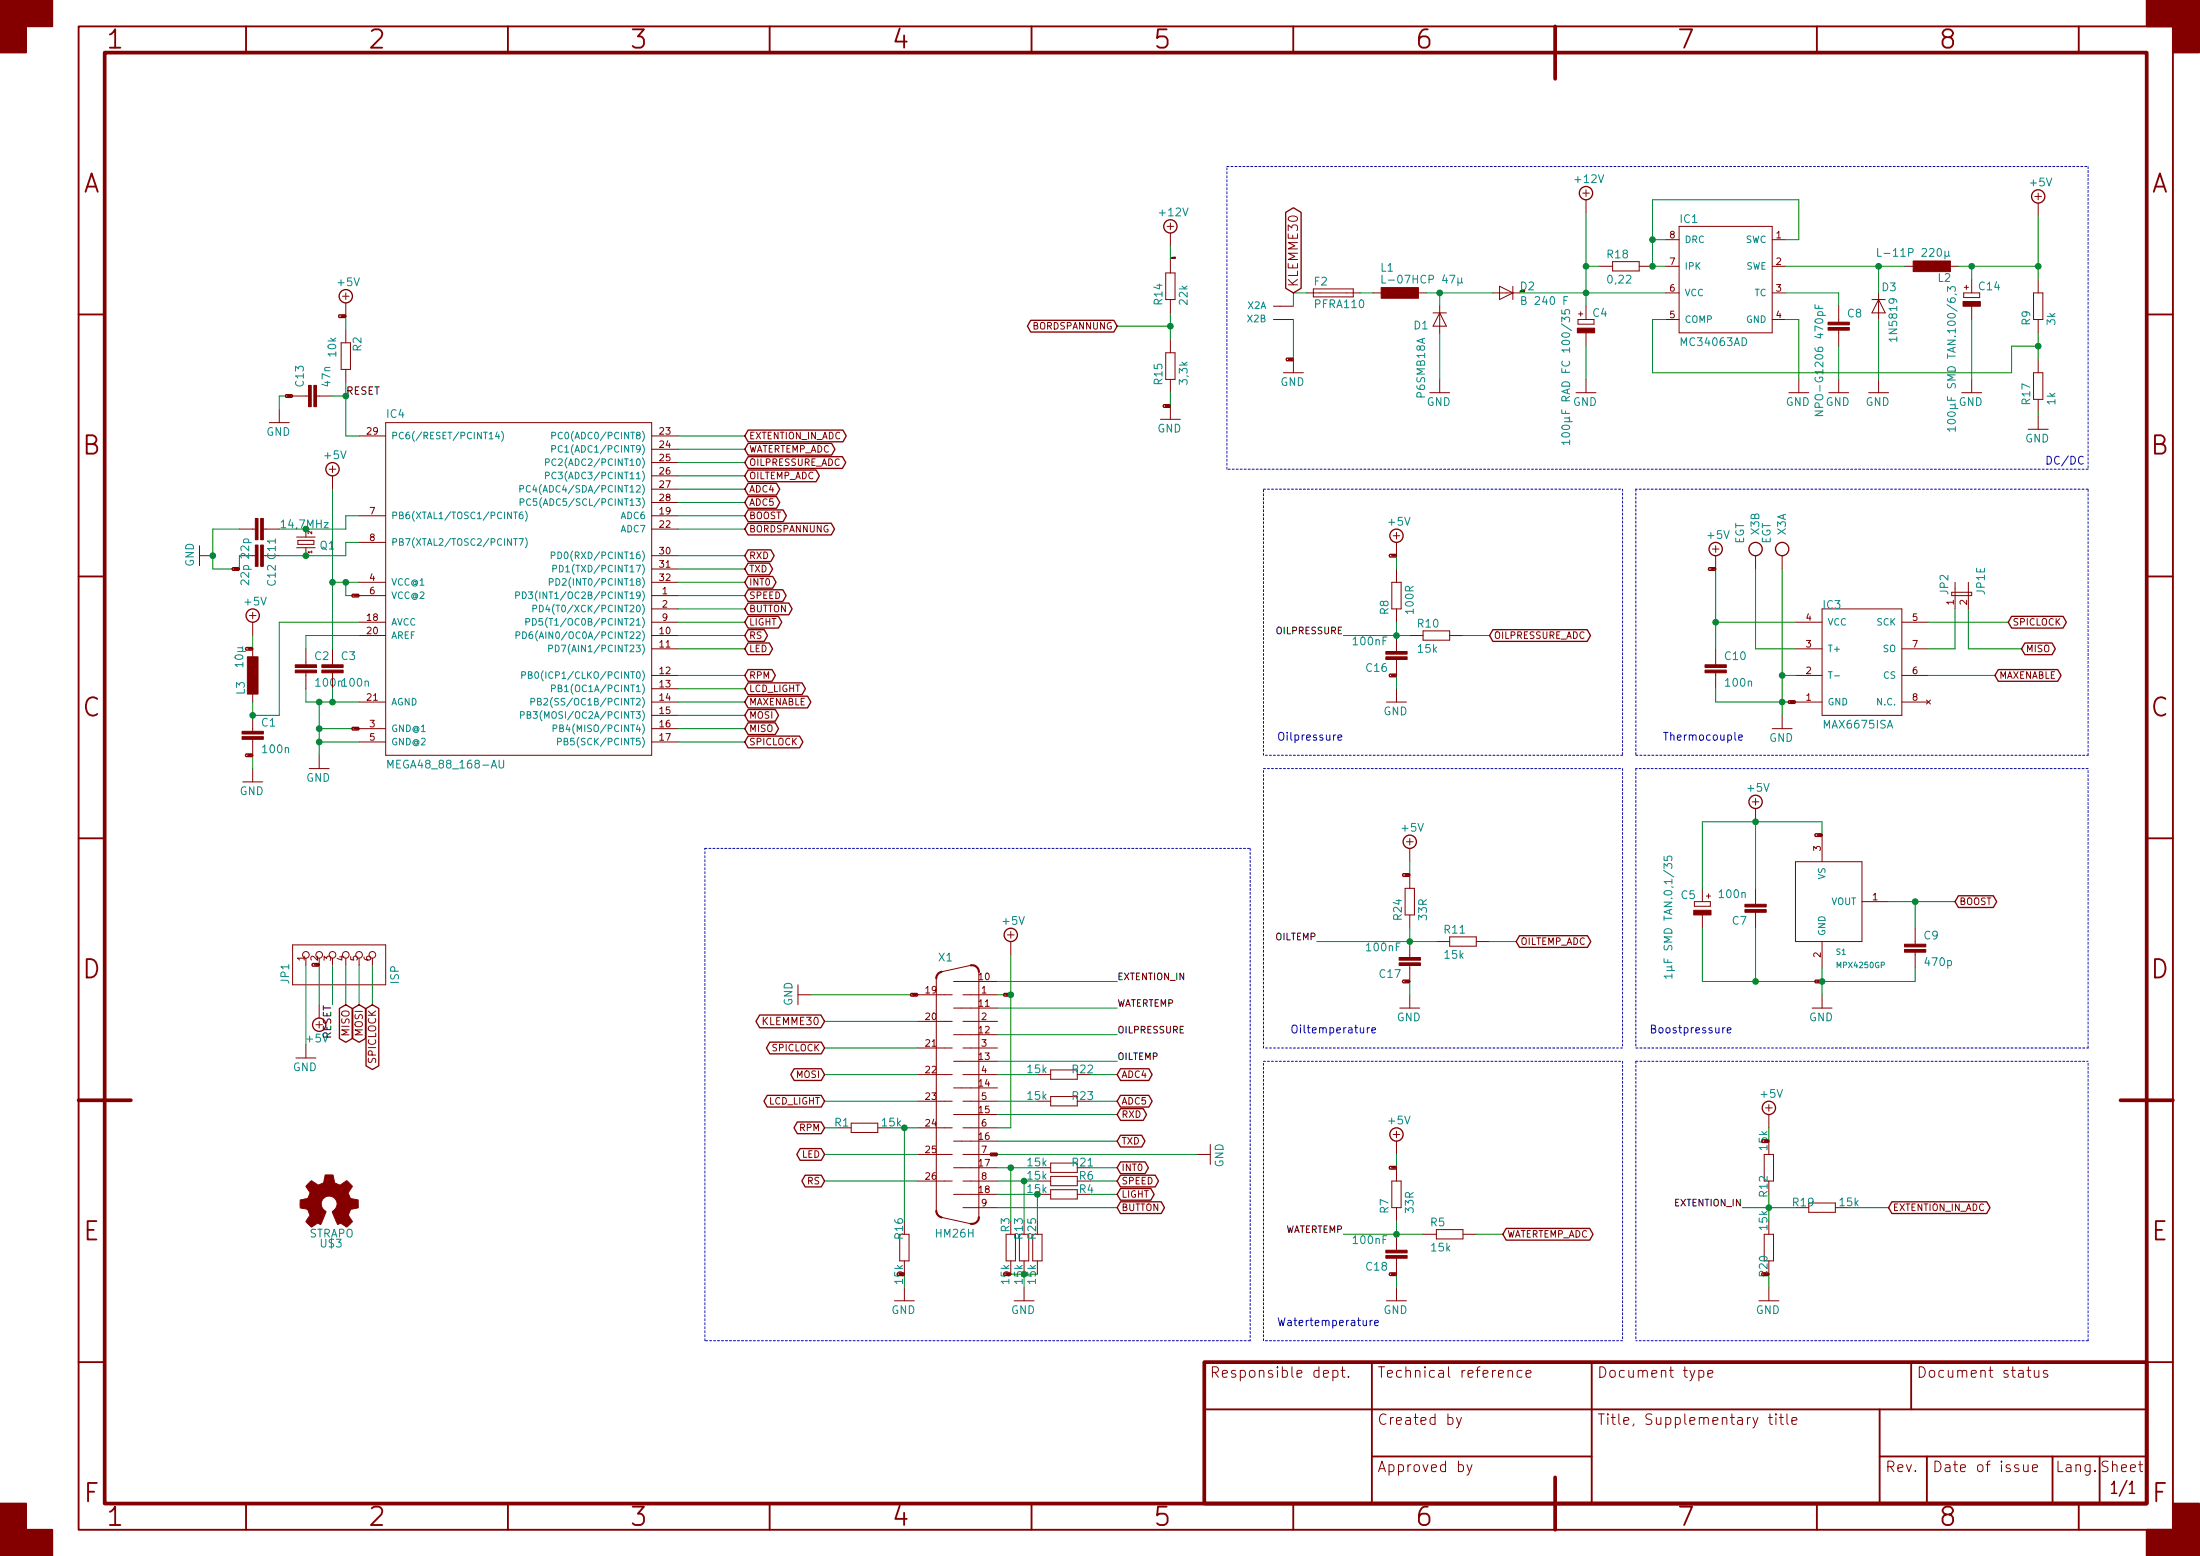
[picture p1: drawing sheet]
<svg xmlns="http://www.w3.org/2000/svg" width="420mm" height="297mm" viewBox="0 0 420 297" stroke-linecap="round" stroke-linejoin="round" font-family="sans-serif">
<g fill="none" stroke="#840000" stroke-width=".36">
<path d="M15 5h400v287h-400zM47 5v5M97 5v5M147 5v5M197 5v5M247 5v5M297 5v5M347 5v5M397 5v5M15 60h5M410 60h5M15 110h5"/>
<path d="M410 110h5M15 160h5M410 160h5M15 210h5M410 210h5M15 260h5M230 269h180M262 278h42M262 260v27M304 260v27M359 278h51M359 269v18"/>
<path d="M365 260v9M368 278v9M392 278v9M401 278v9M410 260h5M47 287v5M97 287v5M147 287v5M197 287v5M247 287v5M297 287v5M347 287v5"/>
<path d="M397 287v5"/>
</g>
<path d="M20 10h390v277h-390zM297 5v10M15 210h10M405 210h10M230 260h180v27h-180zM297 282v10" fill="none" stroke="#840000" stroke-width=".71"/>
<g fill="#840000" stroke="#840000" stroke-width=".36">
<path d="M0 0h10v5h-5v5h-5z"/>
<path d="M0 287h5v5h5v5h-10z"/>
<path d="M410 0h10v10h-5v-5h-5z"/>
<path d="M410 292h5v-5h5v10h-10z"/>
</g>
<g fill="none" stroke="#840000" stroke-width=".19">
<path d="M302.3 36.9h1.2M302.9 36.2v1.3M302.9 38.1v2.6M388.6 37.5h1.3M389.3 36.9v1.2M389.3 38.8v2.5M65.4 56.6h1.3M66 55.9v1.3M66 57.8v2.6M222.6 52.1h1.8v5.1h-1.8zM222.9 43.2h1.3M223.5 42.6v1.3"/>
<path d="M223.5 44.5v2.5M223.5 49.6v2.5M223.5 57.2v2.5M243.2 58.5h3.8M249.6 55.9h10.1M250.8 55.2h7.6v1.5h-7.6zM262.3 55.9h2.5M269.9 55.9h2.5M273.7 59.7h2.5M275 59.7l1.2 2.6h-2.5zM275 58.5v5M285.1 55.9h5.1"/>
<path d="M286.4 54.6l2.5 1.3-2.5 1.3zM288.9 54.6v2.6M302.9 58.5v2.5M305.4 50.8h2.6M308 49.9h5.1v1.8h-5.1zM313.1 50.8h2.5M318.1 55.9h2.6M318.1 45.8h2.6M318.1 50.8h2.6M320.7 43.2h17.8v20.3h-17.8zM338.5 55.9h2.5M338.5 45.8h2.5"/>
<path d="M338.5 50.8h2.5M351.2 58.5v3M357.5 57.2h2.5M358.8 57.2l1.2 2.5h-2.5zM358.8 55.9v5.1M363.9 50.8h2.5M371.5 50.8h2.5M375 55.9h3.1v.9h-3.1zM376.6 53.4v2.5M376.6 58.5v2.5M388.4 55.9h1.7v5.1h-1.7zM389.3 53.4v2.5"/>
<path d="M53.3 78.1v2.6M55.9 75.6h3M60.5 75.6h3M65.1 60.4h.2M65.2 65.4h1.7v5.1h-1.7zM66 62.9v2.5M66 70.5v2.6M222.6 67.3h1.8v5.1h-1.8zM223.5 64.8v2.5M223.5 72.4v2.6M223.5 77.5v2.5M243.2 61h3.8"/>
<path d="M245.1 71.2h3.8M247 68.6v2.6M273 75h3.9M275 72.4v2.6M301 75h3.8M301.4 61h3v.9h-3zM302.9 63.5v2.6M302.9 72.4v2.6M318.1 61h2.6M338.5 61h2.5M341.6 75h3.8M343.5 72.4v2.6"/>
<path d="M349.2 75h3.9M351.2 63v3.1M351.2 72.4v2.6M356.9 75h3.8M358.8 72.4v2.6M374.6 75h3.9M376.6 72.4v2.6M388.4 71.2h1.7v5h-1.7zM389.3 61v2.5M389.3 68.6v2.6M389.3 76.2v2.6M389.3 79.4v2.6"/>
<path d="M51.4 80.7h3.8M62.9 89.6h1.2M63.5 88.9v1.3M63.5 90.8v2.6M68.6 98.5h5.1M68.6 83.2h5.1M73.7 80.7h50.8v63.5h-50.8zM124.5 98.5h5M124.5 83.2h5M124.5 85.8h5M124.5 88.3h5M124.5 90.8h5"/>
<path d="M124.5 93.4h5M124.5 95.9h5M221.6 80h3.8M387.3 82h3.9M38.1 104.2v3.8M38.1 106.1h2.5M45.7 101h3.1M47.6 117.5h1.3M48.3 106.1h.5M48.3 116.9v1.2M48.3 118.8v2.5M50.3 106.1h.5"/>
<path d="M50.3 101h3M56.6 104.6h3.6M56.6 102.5h3.6M56.9 103.2h3v.7h-3zM58.4 106.1h.1M58.4 101v1.5M58.4 104.6v1.5M67.6 113.7h.2M68.6 118.8h5.1M68.6 113.7h5.1M68.6 111.2h5.1M68.6 103.5h5.1"/>
<path d="M124.5 116.2h5M124.5 118.8h5M124.5 113.7h5M124.5 106.1h5M124.5 111.2h5M124.5 101h5M124.5 108.6h5M265.8 106.1h.2M265.8 111.2h1.8v5h-1.8zM266.1 102.3h1.2M266.7 101.6v1.3M266.7 103.5v2.6"/>
<path d="M266.7 108.6v2.6M266.7 116.2v2.6M326.7 108.6h.2M327 104.8h1.3M327.7 104.2v1.2M327.7 106.1v2.5M335.3 106.1v2.5M340.4 106.1v2.5M342.9 118.8h5.1M348 116.2h15.2v20.4h-15.2zM363.2 118.8h5.1M372.7 113.1h3.9v.6h-3.9"/>
<path d="M373.4 111.2v5M375.9 111.2v5M48.3 123.9v2.5M48.3 131.5v2.5M48.3 136.6v3M58.4 123.9v3M58.4 128.4v3.1M63.5 123.9v3M63.5 128.4v.5M68.6 139.1h5.1M68.6 134h5.1M68.6 121.3h5.1"/>
<path d="M124.5 139.1h5M124.5 136.6h5M124.5 134h5M124.5 128.9h5M124.5 123.9h5M124.5 121.3h5M124.5 131.5h5M264.8 134h3.8M266.7 121.3v3.1M266.7 125.9v3M266.7 131.5v2.5M269.2 121.3h2.6"/>
<path d="M271.8 120.4h5.1v1.8h-5.1zM276.9 121.3h2.5M327.7 123.9v3M327.7 128.4v3.1M338.5 139.1h3.8M340.4 136.6v2.5M342.9 134h5.1M342.9 128.9h5.1M342.9 123.9h5.1M363.2 134h5.1M363.2 128.9h5.1M363.2 123.9h5.1"/>
<path d="M367.9 133.6l.8 .8M368.7 133.6l-.8 .8M46.4 149.3h3.8M48.3 141.1v3.1M48.3 146.7v2.6M59.1 146.7h3.8M61 144.2v2.5M68.6 141.6h5.1M124.5 141.6h5M334.6 153.1h1.3M335.3 152.4v1.3M335.3 154.3v2.6"/>
<path d="M347 159.4h.2M348 159.4v5.1M192.4 178.5h1.3M193 177.8v1.3M193 179.7v2.6M268.3 167h.2M268.4 169.6h1.7v5.1h-1.7zM268.6 160.7h1.3M269.2 160.1v1.2M269.2 162v2.5M269.2 167v2.6M269.2 174.7v2.5"/>
<path d="M269.2 179.7v3.1M274.3 179.7h2.6M276.9 178.9h5v1.7h-5zM281.9 179.7h2.6M323.6 172.1h3v.9h-3zM325.1 169.6v2.5M325.1 174.7v2.5M335.3 169.6v3M335.3 174.2v3M342.9 164.5h12.7v15.2h-12.7zM348 179.7v5.1M355.6 172.1h5.1"/>
<path d="M365.8 177.2v3M55.9 180.4h17.8v7.6h-17.8zM58.4 182.9v1.3M58.4 199.4v2.6M60 184.2h.2M60.3 195.6h1.3M61 182.9v1.3M61 191.8v2.5M61 195v1.3M63.5 182.9v1.3M66 182.9v1.3M68.6 182.9v1.3"/>
<path d="M71.1 182.9v1.3M152.4 188v3.8M152.4 189.9h2.5M175.3 189.9h6.6M175.3 195h6.6M178.8 186.8v44.4M182.1 192.4h8.4M182.1 197.5h8.4M182.1 187.4h8.4M183.9 189.9h6.6M183.9 195h6.6M185.4 184.3l-5.6 1.2"/>
<path d="M186.9 185.5v46.9M192.1 189.9h.2M267.3 192.4h3.8M269.2 184.3v3.1M269.2 189.9v2.5M346.1 192.4h3.8M348 189.9v2.5M365.8 181.8v3M56.5 202h3.8M160 215.3h2.6M162.6 214.4h5v1.8h-5zM167.6 215.3h2.6"/>
<path d="M175.3 210.2h6.6M175.3 205.1h6.6M175.3 215.3h6.6M175.3 200.1h6.6M182.1 217.8h8.4M182.1 212.8h8.4M182.1 207.7h8.4M182.1 202.6h8.4M183.9 210.2h6.6M183.9 205.1h6.6M183.9 215.3h6.6M183.9 200.1h6.6"/>
<path d="M198.1 210.2h2.6M198.1 205.1h2.6M200.7 204.3h5v1.7h-5zM200.7 209.3h5v1.8h-5zM231.1 218.5v3.8M266.1 216.6h1.2M266.7 215.9v1.3M266.7 217.8v2.6M337.2 211.5h1.3M337.8 210.9v1.2M337.8 212.8v2.5M337.8 217.8v2.6"/>
<path d="M171.8 235.6h1.8v5.1h-1.8zM175.3 225.5h6.6M175.3 220.4h6.6M179.8 232.4l5.6 1.2M182.1 222.9h8.4M182.1 228h8.4M183.9 230.5h6.6M183.9 225.5h6.6M183.9 220.4h6.6M192.2 235.6h1.7v5.1h-1.7zM194.7 235.6h1.8v5.1h-1.8zM197.2 235.6h1.8v5.1h-1.8z"/>
<path d="M198.1 225.5h2.6M198.1 222.9h2.6M198.1 228h2.6M200.7 222h5v1.8h-5zM200.7 224.6h5v1.8h-5zM200.7 227.1h5v1.8h-5zM228.6 220.4h2.5M265.8 222.9h.2M265.8 225.5h1.8v5h-1.8zM266.7 222.9v2.6M266.7 230.5v2.6M266.7 235.6v3.1"/>
<path d="M271.8 235.6h2.5M274.3 234.7h5.1v1.8h-5.1zM279.4 235.6h2.5M336.9 235.6h1.8v5.1h-1.8zM336.9 220.4h1.8v5.1h-1.8zM337.8 233.1v2.5M345.4 229.7h5.1v1.7h-5.1zM350.5 230.5h2.6M170.8 248.3h3.8M172.7 240.7v2.5M172.7 245.8v2.5M193 240.7v2.5"/>
<path d="M193.7 248.3h3.8M195.6 240.7v2.5M195.6 245.8v2.5M198.1 240.7v2.5M264.8 248.3h3.8M266.7 240.2v3M266.7 245.8v2.5M335.9 248.3h3.8M337.8 245.8v2.5M254.6 261.7a.68 .68 0 0 1 .8 .1l.1 .2-.1 .7-.3 .2-.5-.1M254.6 261.6v2M256.1 261.6h.8"/>
<path d="M256.4 260.9v1.7l.1 .2 .4 .1M257.5 262.7l.1 .1-.1 .1-.1-.1 .1-.1v.2M278.2 270.6l.4 1.3M279.1 270.6l-.6 1.8-.3 .2M280.2 279.6l.4 1.3M281.1 279.6l-.6 1.8-.3 .2M288 261.8a.51 .51 0 0 1 .9 .1v1M290.7 261.7a.71 .71 0 0 0-.9 .1v.9a.67 .67 0 0 0 .9 .1M291.4 262.3l1-.2-.1-.4-.6-.1-.3 .3 .1 .9 .2 .1 .6-.1M324.5 261.7a.71 .71 0 0 1 .8 .1v.9a.67 .67 0 0 1-.8 .1M326.2 262.3l.9-.2-.1-.4-.5-.1-.3 .3 .1 .9 .2 .1 .5-.1M337.7 270.6h.8"/>
<path d="M338 269.9v1.7l.1 .2 .4 .1M339.2 269.9l-.1 .1 .1 .1 .1-.1-.1-.1v.2M339.2 270.6v1.3M339.8 270.6h.8M340.1 269.9v1.7l.1 .2 .4 .1M341.3 269.9v1.7l.3 .3M342.2 271.3l1-.2-.1-.4-.6-.1-.3 .3 .1 .9 .2 .1 .6-.1M386.5 279.6v1.2a.59 .59 0 0 0 .8 0M387.1 261.6h.8M387.3 279.6v1.3M387.4 260.9v1.7l.1 .2 .4 .1M388.5 261.6l.1 1.2a.55 .55 0 0 0 .8-.1"/>
<path d="M389.4 261.6v1.3M391 261.7a.49 .49 0 0 0-.8 .2l.1 .3 .7 .2 .1 .1-.3 .4-.6-.1M388.2 280.3l.9-.2-.1-.4-.5-.1-.3 .3 .1 .9 .2 .1 .5-.1"/>
<circle cx="58.4" cy="182.3" r=".63"/>
<circle cx="61" cy="182.3" r=".63"/>
<circle cx="63.5" cy="182.3" r=".63"/>
<circle cx="66" cy="182.3" r=".63"/>
<circle cx="68.6" cy="182.3" r=".63"/>
<circle cx="71.1" cy="182.3" r=".63"/>
</g>
<g fill="none" stroke="#840000" stroke-width=".25">
<path d="M245.5 40.5l1.5-.8 1.5 .8v14.5l-1.5 .9-1.5-.9zM54.6 75.3h1.2l.1 .3-.1 .3h-1.2l-.1-.3zM64.8 60.1h1.1l.1 .3-.1 .2h-1.1l-.2-.2zM196.8 61.1h15.9l.7 1.2-.7 1.1h-15.9l-.6-1.1zM222.2 77.3h1.2l.1 .2-.1 .3h-1.2l-.1-.3zM245.7 68.4h1.2l.1 .2-.1 .3h-1.2l-.1-.3zM142.9 94.8h5.4l.6 1.1-.6 1.1h-5.4l-.7-1.1zM142.9 92.3h5.4l.6 1.1-.6 1.1h-5.4l-.7-1.1zM142.9 82.1h18.1l.6 1.1-.6 1.1h-18.1l-.7-1.1zM142.9 84.6h15.9l.7 1.2-.7 1.1h-15.9l-.7-1.1zM142.9 87.2h18l.6 1.1-.6 1.1h-18l-.7-1.1zM142.9 89.7h13l.6 1.1-.6 1.2h-13l-.7-1.2z"/>
<path d="M142.9 97.3h6.7l.6 1.2-.6 1.1h-6.7l-.7-1.1zM142.9 99.9h15.8l.7 1.1-.7 1.1h-15.8l-.7-1.1zM44.4 108.4h1.2l.1 .2-.1 .3h-1.2l-.1-.3zM67.3 113.4h1.2l.1 .3-.1 .3h-1.2l-.1-.3zM142.9 110h4.7l.6 1.2-.6 1.1h-4.7l-.7-1.1zM142.9 112.6h6.6l.6 1.1-.6 1.1h-6.6l-.7-1.1zM142.9 105h4.3l.7 1.1-.7 1.1h-4.3l-.7-1.1zM142.9 107.5h4l.6 1.1-.6 1.1h-4l-.7-1.1zM142.9 117.7h5.8l.6 1.1-.6 1.1h-5.8l-.7-1.1zM142.9 115.1h7.7l.7 1.1-.7 1.2h-7.7l-.7-1.2zM265.4 105.8h1.2l.1 .3-.1 .2h-1.2l-.1-.2zM326.4 108.4h1.1l.2 .2-.2 .3h-1.1l-.1-.3z"/>
<path d="M384.2 117.7h9.8l.6 1.1-.6 1.1h-9.8l-.7-1.1zM47 123.6h1.1l.2 .3-.2 .2h-1.1l-.1-.2zM67.3 138.8h1.2l.1 .3-.1 .3h-1.2l-.1-.3zM142.9 120.2h3l.7 1.1-.7 1.1h-3l-.7-1.1zM142.9 130.4h10.3l.6 1.1-.6 1.1h-10.3l-.7-1.1zM142.9 138h5.2l.6 1.1-.6 1.1h-5.2l-.7-1.1zM142.9 132.9h11.3l.7 1.1-.7 1.1h-11.3l-.7-1.1zM142.9 135.4h5.2l.6 1.2-.6 1.1h-5.2l-.7-1.1zM142.9 127.8h4.5l.7 1.1-.7 1.2h-4.5l-.7-1.2zM142.9 122.7h4l.6 1.2-.6 1.1h-4l-.7-1.1zM265.4 128.7h1.2l.1 .2-.1 .3h-1.2l-.1-.3zM285.1 120.2h18l.7 1.1-.7 1.1h-18l-.6-1.1z"/>
<path d="M341.6 133.8h1.2l.1 .2-.1 .3h-1.2l-.1-.3zM381.6 127.8h11.4l.6 1.1-.6 1.2h-11.4l-.6-1.2zM386.7 122.7h5.2l.6 1.2-.6 1.1h-5.2l-.6-1.1zM47 143.9h1.1l.2 .3-.2 .2h-1.1l-.1-.2zM142.9 140.5h9.8l.6 1.1-.6 1.2h-9.8l-.7-1.2zM346.7 159.2h1.2l.1 .2-.1 .3h-1.2l-.1-.3zM268 166.8h1.1l.1 .2-.1 .3h-1.1l-.2-.3zM290.2 178.6h13l.6 1.1-.6 1.2h-13l-.6-1.2zM374 171h6.7l.6 1.1-.6 1.1h-6.7l-.6-1.1zM59.7 183.9h1.1l.2 .3-.2 .2h-1.1l-.1-.2zM64.8 192.5l1.2-.7 1.3 .7v5.8l-1.3 .7-1.2-.7zM67.4 192.5l1.2-.7 1.2 .7v5.8l-1.2 .7-1.2-.7z"/>
<path d="M69.9 192.5l1.2-.7 1.2 .7v11l-1.2 .7-1.2-.7zM145.1 193.8h11.7l.7 1.2-.7 1.2h-11.7l-.7-1.2zM147 198.9h9.8l.7 1.2-.7 1.1h-9.8l-.6-1.1zM174 189.6h1.1l.2 .3-.2 .3h-1.1l-.1-.3zM191.8 189.6h1.1l.1 .3-.1 .3h-1.1l-.2-.3zM268 187.1h1.1l.1 .3-.1 .2h-1.1l-.2-.2zM346.7 187.1h1.2l.1 .3-.1 .2h-1.2l-.1-.2zM146.5 209.1h10.3l.7 1.1-.7 1.1h-10.3l-.6-1.1zM151.7 204h5.1l.7 1.1-.7 1.2h-5.1l-.7-1.2zM152.3 214.2h4.5l.7 1.1-.7 1.1h-4.5l-.7-1.1zM152.8 219.3h4l.7 1.1-.7 1.1h-4l-.6-1.1zM214 209.1h5.4l.6 1.1-.6 1.1h-5.4l-.6-1.1z"/>
<path d="M214 211.6h4.3l.7 1.2-.7 1.1h-4.3l-.6-1.1zM214 204h5.4l.6 1.1-.6 1.2h-5.4l-.6-1.2zM214 216.7h4l.7 1.1-.7 1.2h-4l-.6-1.2zM153.8 224.3h3l.7 1.2-.7 1.1h-3l-.7-1.1zM189.2 220.1h1.2l.1 .3-.1 .2h-1.2l-.1-.2zM214 221.8h4.7l.6 1.1-.6 1.1h-4.7l-.6-1.1zM214 229.4h7.8l.6 1.1-.6 1.2h-7.8l-.6-1.2zM214 226.9h5.8l.6 1.1-.6 1.1h-5.8l-.6-1.1zM214 224.3h6.6l.7 1.2-.7 1.1h-6.6l-.6-1.1zM265.4 222.7h1.2l.1 .2-.1 .3h-1.2l-.1-.3zM287.7 234.5h15.9l.6 1.1-.6 1.1h-15.9l-.7-1.1zM361.3 229.4h18.1l.7 1.1-.7 1.2h-18.1l-.6-1.2z"/>
<path d="M265.4 243h1.2l.1 .2-.1 .3h-1.2l-.1-.3z"/>
<circle cx="302.9" cy="36.9" r="1.27"/>
<circle cx="389.3" cy="37.5" r="1.27"/>
<circle cx="66" cy="56.6" r="1.27"/>
<circle cx="223.5" cy="43.2" r="1.27"/>
<circle cx="63.5" cy="89.6" r="1.27"/>
<circle cx="48.3" cy="117.5" r="1.27"/>
<circle cx="266.7" cy="102.3" r="1.27"/>
<circle cx="327.7" cy="104.8" r="1.27"/>
<circle cx="335.3" cy="104.8" r="1.27"/>
<circle cx="340.4" cy="104.8" r="1.27"/>
<circle cx="335.3" cy="153.1" r="1.27"/>
<circle cx="193" cy="178.5" r="1.27"/>
<circle cx="269.2" cy="160.7" r="1.27"/>
<circle cx="61" cy="195.6" r="1.27"/>
<circle cx="266.7" cy="216.6" r="1.27"/>
<circle cx="337.8" cy="211.5" r="1.27"/>
</g>
<g fill="#840000" stroke="#840000" stroke-width=".19">
<path d="M323.5 173.8h3.3v.9h-3.3z"/>
<path d="M264.7 238.7h4v.5h-4z"/>
<path d="M264.7 239.7h4v.5h-4z"/>
<path d="M363.7 181.3h4.1v.5h-4.1z"/>
<path d="M363.7 180.2h4.1v.6h-4.1z"/>
<path d="M325.6 127.9h4.1v.5h-4.1z"/>
<path d="M325.6 126.9h4.1v.5h-4.1z"/>
<path d="M267.2 182.8h4.1v.5h-4.1z"/>
<path d="M267.2 183.8h4.1v.5h-4.1z"/>
<path d="M58.9 225.9l.6-.5 .9 .6a.62 .62 0 0 0 1 0l.4-.2 .3-1.5h1.5l.1 .5a1.13 1.13 0 0 0 .7 1.2l.5 .2 1.3-.8 1.1 1-.4 .7a.75 .75 0 0 0-.2 1.2l.2 .5 1.5 .3v1.5l-1.4 .2-.1 .2a1.18 1.18 0 0 0-.1 1.4l.5 .8-.1 .1-1 1-.8-.6a.54 .54 0 0 0-.9 0l-1-2.3a2.33 2.33 0 0 0 .8-2 1.54 1.54 0 0 0-2.5-.7 1.54 1.54 0 0 0 .5 2.6l-.9 2.2a.4 .4 0 0 1-.4 .2 .4 .4 0 0 1-.3-.2l-1.2 .8-1-.9-.1-.2 .8-1.2-.2-.5a.71 .71 0 0 0-.9-.8l-.8-.2v-1.4l.5-.1a1.11 1.11 0 0 0 1.2-.7 .72 .72 0 0 0-.2-1.2l-.4-.6z"/>
<path d="M301.2 62.6h3.3v.9h-3.3z"/>
<path d="M349.1 62.5h4.1v.5h-4.1z"/>
<path d="M349.1 61.5h4.1v.5h-4.1z"/>
<path d="M365.4 49.8h7.1v2.1h-7.1z"/>
<path d="M374.9 57.6h3.3v.9h-3.3z"/>
<path d="M263.8 54.9h7.1v2h-7.1z"/>
<path d="M333.2 172.6h4.1v.5h-4.1z"/>
<path d="M333.2 173.6h4.1v.6h-4.1z"/>
<path d="M264.7 124.4h4v.5h-4z"/>
<path d="M264.7 125.4h4v.5h-4z"/>
<path d="M56.4 127.9h4.1v.5h-4.1z"/>
<path d="M56.4 126.9h4.1v.5h-4.1z"/>
<path d="M48.8 104h.5v4.1h-.5z"/>
<path d="M49.8 104h.5v4.1h-.5z"/>
<path d="M48.8 99h.5v4h-.5z"/>
<path d="M49.8 99h.5v4h-.5z"/>
<path d="M46.2 140.6h4.1v.5h-4.1z"/>
<path d="M46.2 139.6h4.1v.5h-4.1z"/>
<path d="M59.9 73.6h.6v4h-.6z"/>
<path d="M58.9 73.6h.5v4h-.5z"/>
<path d="M47.2 125.4h2.1v7.1h-2.1z"/>
<path d="M61.5 127.9h4v.5h-4z"/>
<path d="M61.5 126.9h4v.5h-4z"/>
</g>
<g fill="none" stroke="#008484" stroke-width=".19">
<path d="M263.9 52.5v1.5h.8M279.1 53.8l.2 .2M279.1 53v1h-.5l-.2-.2M290.6 57.3l.7-.1v-.4l-.2-.2h-.5v1.5h.6l.2-.1 .1-.4-.4-.3M298.3 59.2v.7l.7 .1-.1-.2v-.6l.2-.1 .5 .1 .2 .2-.2 .6M299.4 56.6h-.7v1.5M346.6 58.1v.8h1.5M347.3 58.4v.5M358.6 47.4v1.5h.7M371.4 47.9v1.5M371.9 55.6v-.9l.6 .5 .1-.4h.7l.1 .2-.1 .6M372.2 48.7l.2 .2"/>
<path d="M372.2 47.9l-.1 1h-.4l-.3-.2M373.4 56.1l.3 .2M298.3 61.5v-1l.6 .5 .1-.4h.6l.2 .2-.2 .7M346.6 78.5h1.5l-1.5 .8h1.5M93.4 83.8h.8M94.9 82.5l-.3 .8h.8M95.2 82.9v.9M95.8 82.3a1.47 1.47 0 0 1 0 2M98.1 97.8h.7M98.5 97.8v1.2M99.3 93.3h.6v-.5l-.6-.1v1.2M99.3 95.9l.6-.1 .2-.2-.1-.3-.7-.1v1.3"/>
<path d="M99.8 97.8h-.3a.79 .79 0 0 0-.1 1.2l.4-.1v-.5l-.4-.2-.2 .3M100.3 97.6a1.47 1.47 0 0 1 0 1.9M101.3 92.8a.5 .5 0 0 0-.7 0 .5 .5 0 0 0-.1 .6l.2 .5 .6-.1M101.3 95.3a.6 .6 0 0 0-.8 .4 .6 .6 0 0 0 .6 .8l.2-.1M104.2 88.3l.6-.1 .1-.5-.7-.1v1.3M104.2 90.8l.6-.1 .1-.4-.7-.2v1.3M105.4 83.2l.7-.1v-.5l-.7-.1v1.3M105.4 85.7l.7-.1v-.4l-.7-.1v1.2M106.2 87.7a.6 .6 0 0 0-.9 .4 .6 .6 0 0 0 .6 .8l.3-.2M106.2 90.3a.6 .6 0 0 0-.9 .4 .6 .6 0 0 0 .6 .7l.3-.1M107.4 82.6a.6 .6 0 0 0-.9 .4 .6 .6 0 0 0 .6 .8l.3-.1M107.4 85.2a.6 .6 0 0 0-.9 .4 .6 .6 0 0 0 .6 .7l.3-.1"/>
<path d="M298.3 82.8a1 1 0 0 1 1.5 .1v.2a.86 .86 0 0 1-1.5-.2zM299.8 84.4h-1.5l.4 .5M299.8 84v.9M372 80.3a.86 .86 0 0 1 1.4 .3 .94 .94 0 0 1-1.5 0zM373.4 81.9h-1.5l.5 .4M373.4 81.5v.8M98.1 102.8h.7M98.5 102.8v1.3M98.5 113.7l.6-.1 .1-.2v-.3l-.7-.1v1.3M99.1 102.8h.8l-.5 1.3M99.8 113a.64 .64 0 0 1 .7 .6 .64 .64 0 0 1-.7 .7zM100.3 102.7a1.47 1.47 0 0 1 0 1.9"/>
<path d="M100.4 118.7h.6l.2-.2-.1-.3-.7-.1v1.2M100.9 113h.8l-.4 .5 .4 .1v.5l-.2 .2-.6-.2M101.7 118.1a.64 .64 0 0 1 .7 .6 .64 .64 0 0 1-.7 .6zM101.8 116.2l.6-.1v-.4l-.6-.2v1.3M103 115.5a.64 .64 0 0 1 .8 .7 .64 .64 0 0 1-.8 .6zM103.6 118.1h-.6l-.1 .6 .2-.1h.4l.1 .6-.2 .1-.5-.1M104.5 115.5l-.3 .9h.8M104.9 111.1l.7-.1v-.4l-.7-.1v1.2M105.3 106l.6-.1v-.4l-.6-.1v1.2M105.6 108.6l.6-.1v-.5l-.6-.1v1.3M106.2 110.5a.64 .64 0 0 1 .7 .6 .64 .64 0 0 1-.7 .6zM106.6 105.4a.64 .64 0 0 1 .7 .6 .64 .64 0 0 1-.7 .6z"/>
<path d="M106.9 107.9a.64 .64 0 0 1 .7 .6 .64 .64 0 0 1-.7 .7zM98.6 121.3l.6-.1 .1-.2-.1-.3-.6-.1v1.3M99.4 136.5l.7-.1v-.4l-.7-.1v1.2M99.6 128.9l.7-.1 .1-.1-.1-.3-.7-.2v1.3M99.8 120.6a.64 .64 0 0 1 .8 .6 .64 .64 0 0 1-.8 .7zM100.7 136.5l.5-.1 .1-.2v-.2l-.6-.1v1.2h.5l.1-.1 .1-.3-.3-.2M100.9 128.8h.6v-.4l-.6-.2v1.3h.5l.3-.2v-.2l-.4-.3M101.4 134l.6-.1 .1-.2v-.3l-.7-.1v1.3M101.7 120.6l-.4 .1a.87 .87 0 0 0 0 1.2l.4-.1v-.6l-.4-.1-.3 .2M102.3 128.4l.1-.2a.69 .69 0 0 1 .5 .7 .69 .69 0 0 1-.5 .6l-.3-.5zM102.7 133.9h.5l.1-.5-.6-.1v1.3h.4l.3-.2v-.3l-.3-.2M104.8 123.8l.7-.1v-.4l-.7-.1v1.2"/>
<path d="M105.3 131.4h.6l.2-.2-.1-.3-.7-.1v1.2M105.6 139.1l.6-.1 .1-.5-.7-.1v1.3M106.1 123.2a.64 .64 0 0 1 .7 .6 .64 .64 0 0 1-.7 .6zM106.6 131.4l.5-.1 .1-.4-.6-.1v1.2h.5l.2-.2v-.2l-.3-.2M106.9 139l.5-.1 .1-.4-.6-.1v1.3h.5l.2-.2v-.3l-.3-.2M350.3 129h1M74.1 146.6v-1.5l.5 1.1 .5-1.1v1.5M95.3 145.1v1.2l.3 .3h.3l.3-.3v-1.2M106.5 141.6l.6-.1 .1-.1-.1-.3-.6-.2v1.3M107.7 141.5h.6l.1-.4-.7-.2v1.3h.5l.3-.2v-.2l-.3-.3M317.8 163.5v.7l.7 .1-.1-.2v-.5l.3-.2 .5 .1 .1 .2-.1 .6M319.3 186.3h-1.5l.4 .5"/>
<path d="M319.3 185.9v.9"/>
</g>
<path d="M179.8 185.5a1.35 1.35 0 0 0-1 1.3M185.4 184.3a1.29 1.29 0 0 1 1.5 1.2M178.8 231.2a1.31 1.31 0 0 0 1 1.2M186.9 232.4a1.29 1.29 0 0 1-1.5 1.2" fill="none" stroke="#840000" stroke-width=".41"/>
<g fill="none" stroke="#0000c2" stroke-width=".19" stroke-dasharray=".4 .4">
<path d="M234.3 31.8h164.5M398.8 31.8v57.8M234.3 89.6v-57.8M241.3 93.4h68.6M309.9 93.4v50.8M312.4 93.4v50.8M398.8 93.4h-86.4M398.8 89.6h-164.5M241.3 144.2v-50.8M241.3 146.7h68.6M309.9 146.7v53.4M309.9 144.2h-68.6"/>
<path d="M312.4 146.7v53.4M312.4 144.2h86.4M398.8 146.7h-86.4M398.8 144.2v-50.8M134.6 162h104.2M238.8 162v93.9M241.3 202.6h68.6M241.3 200.1v-53.4M309.9 200.1h-68.6M309.9 202.6v53.3M312.4 200.1h86.4M312.4 202.6v53.3"/>
<path d="M312.4 202.6h86.4M398.8 200.1v-53.4M134.6 255.9v-93.9M238.8 255.9h-104.2M241.3 255.9v-53.3M309.9 255.9h-68.6M398.8 255.9h-86.4M398.8 255.9v-53.3"/>
</g>
<g fill="none" stroke="#008400" stroke-width=".19">
<path d="M223.5 47v2.6M223.5 59.7v5.1M249.6 55.9h-2.6v2.6M259.7 55.9h2.6M272.4 55.9h12.7M275 55.9v2.6M290.2 55.9h27.9M302.9 40.7v17.8M302.9 50.8h2.5M315.6 45.8h2.5M341 55.9h10.2v2.6M341 45.8h2.5v-7.7h-27.9v12.7h2.5"/>
<path d="M341 50.8h22.9M358.8 50.8v5.1M374 50.8h15.3M376.6 50.8v2.6M389.3 41.3v12.1M55.9 75.6h-2.6v2.5M63.5 75.6h2.5M66 73.1v10.1h2.6M66 60.4v2.5M213.4 62.3h10.1M223.5 75v2.5M247 61v7.6"/>
<path d="M275 63.5v8.9M302.9 66.1v6.3M318.1 61h-2.5v10.2h68.6v-5.1h5.1M341 61h2.5v11.4M351.2 66.1v6.3M358.8 61v11.4M376.6 61v11.4M389.3 63.5v5.1M389.3 78.8v.6M63.5 93.4v30.5M68.6 98.5h-2.6v2.5h-12.7M129.5 83.2h12.7"/>
<path d="M129.5 98.5h12.7M129.5 95.9h12.7M129.5 93.4h12.7M129.5 90.8h12.7M129.5 88.3h12.7M129.5 85.8h12.7M45.7 101h-5.1v7.6h5.1v-2.5M63.5 111.2h5.1M66 111.2v2.5h2.6M68.6 118.8h-15.3v17.8h-5v-2.6M68.6 103.5h-2.6v2.6h-12.7M129.5 118.8h12.7"/>
<path d="M129.5 101h12.7M129.5 116.2h12.7M129.5 111.2h12.7M129.5 113.7h12.7M129.5 108.6h12.7M129.5 106.1h12.7M266.7 106.1v2.5M266.7 118.8v2.5M327.7 108.6v15.3M327.7 118.8h15.2M335.3 108.6v15.3h7.6M340.4 108.6v28"/>
<path d="M368.3 118.8h15.2M373.4 116.2v7.7h-5.1M375.9 116.2v7.7h10.2M48.3 121.3v2.6M58.4 131.5v2.5h10.2M61 139.1h7.6M61 134v10.2M63.5 131.5v2.5M68.6 121.3h-10.2v2.6M129.5 128.9h12.7M129.5 134h12.7M129.5 123.9h12.7"/>
<path d="M129.5 121.3h12.7M129.5 136.6h12.7M129.5 131.5h12.7M129.5 139.1h12.7M256.5 121.3h12.7M266.7 128.9v2.6M279.4 121.3h5.1M327.7 131.5v2.5h15.2M340.4 128.9h2.5M368.3 128.9h12.7M48.3 144.2v2.5M61 141.6h7.6"/>
<path d="M129.5 141.6h12.7M335.3 156.9v12.7M348 159.4v-2.5h-22.9v12.7M251.5 179.7h22.8M269.2 164.5v2.5M269.2 177.2v2.5M284.5 179.7h5.1M325.1 177.2v10.2h40.7v-2.6M335.3 177.2v10.2M360.7 172.1h12.7M365.8 172.1v5.1M58.4 184.2v15.2"/>
<path d="M61 184.2v7.6M63.5 184.2v7.6M66 184.2v7.6M68.6 184.2v7.6M71.1 184.2v7.6M154.9 189.9h20.4M157.5 195h17.8M190.5 189.9h2.5M190.5 187.4h22.9M190.5 197.5h22.9M190.5 192.4h22.9M193 182.3v33h-2.5"/>
<path d="M269.2 187.4v2.5M348 184.8v5.1M157.5 215.3h2.5M157.5 205.1h17.8M157.5 210.2h17.8M157.5 200.1h17.8M170.2 215.3h5.1M172.7 215.3v17.8M190.5 212.8h22.9M190.5 217.8h22.9M190.5 205.1h7.6M190.5 210.2h7.6"/>
<path d="M190.5 202.6h22.9M208.3 205.1h5.1M208.3 210.2h5.1M337.8 215.3v2.5M157.5 220.4h17.8M157.5 225.5h17.8M190.5 220.4h38.1M190.5 225.5h7.6M190.5 228h7.6v5.1M190.5 230.5h22.9M190.5 222.9h7.6M193 222.9v10.2"/>
<path d="M195.6 225.5v7.6M208.3 225.5h5.1M208.3 228h5.1M208.3 222.9h5.1M256.5 235.6h15.3M266.7 220.4v2.5M266.7 233.1v2.5M281.9 235.6h5.1M332.7 230.5h10.2M337.8 228v5.1M353.1 230.5h7.6M172.7 243.2v2.6"/>
<path d="M193 243.2h5.1M195.6 243.2v2.6M266.7 243.2v2.6M337.8 243.2v2.6"/>
</g>
<path d="M224.4 49.1v.2l.1-.2" fill="none" stroke="#000" stroke-width=".19"/>
<path d="M397.9 87.2a.6 .6 0 0 0-.8 0 .6 .6 0 0 0-.1 .7 .55 .55 0 0 0 .2 .6 .55 .55 0 0 0 .7 0M331.3 139.8v1.3l.2 .2M255.5 140.8l.8-.1-.1-.3-.4-.1-.3 .2 .1 .7h.6M332.1 140.8l.7-.1-.1-.3-.4-.1-.2 .2v.7h.6M261.1 196.2v1M261.6 196.2l-.3 .1-.2 .2M262 196.7l.7-.2-.1-.2-.4-.1-.2 .2 .1 .7h.5M329.4 196.2l-.2 .1-.2 .2M329.9 196.7l.7-.2-.1-.2-.4-.1-.2 .2v.7h.6M261.7 252.1v1M262.1 252.1h-.3l-.1 .3M262.5 252.6l.7-.2v-.3h-.5l-.2 .2 .1 .7h.6" fill="none" stroke="#0000c2" stroke-width=".19"/>
<g fill="#008400" stroke="#008400" stroke-width=".25">
<circle cx="340.4" cy="128.9" r=".51"/>
<circle cx="195.6" cy="225.5" r=".51"/>
<circle cx="61" cy="139.1" r=".51"/>
<circle cx="58.4" cy="106.1" r=".51"/>
<circle cx="61" cy="141.6" r=".51"/>
<circle cx="63.5" cy="111.2" r=".51"/>
<circle cx="63.5" cy="134" r=".51"/>
<circle cx="66" cy="111.2" r=".51"/>
<circle cx="48.3" cy="136.6" r=".51"/>
<circle cx="340.4" cy="134" r=".51"/>
<circle cx="66" cy="75.6" r=".51"/>
<circle cx="389.3" cy="66.1" r=".51"/>
<circle cx="358.8" cy="50.8" r=".51"/>
<circle cx="61" cy="134" r=".51"/>
<circle cx="172.7" cy="215.3" r=".51"/>
<circle cx="193" cy="222.9" r=".51"/>
<circle cx="335.3" cy="187.4" r=".51"/>
<circle cx="348" cy="187.4" r=".51"/>
<circle cx="40.6" cy="106.1" r=".51"/>
<circle cx="376.6" cy="50.8" r=".51"/>
<circle cx="302.9" cy="55.9" r=".51"/>
<circle cx="193" cy="189.9" r=".51"/>
<circle cx="365.8" cy="172.1" r=".51"/>
<circle cx="266.7" cy="121.3" r=".51"/>
<circle cx="275" cy="55.9" r=".51"/>
<circle cx="269.2" cy="179.7" r=".51"/>
<circle cx="327.7" cy="118.8" r=".51"/>
<circle cx="223.5" cy="62.3" r=".51"/>
<circle cx="302.9" cy="50.8" r=".51"/>
<circle cx="335.3" cy="156.9" r=".51"/>
<circle cx="389.3" cy="50.8" r=".51"/>
<circle cx="195.6" cy="243.2" r=".51"/>
<circle cx="315.6" cy="45.8" r=".51"/>
<circle cx="315.6" cy="50.8" r=".51"/>
<circle cx="266.7" cy="235.6" r=".51"/>
<circle cx="337.8" cy="230.5" r=".51"/>
<circle cx="198.1" cy="228" r=".51"/>
</g>
<g font-size="4.9" fill="#840000">
<text x="20.7" y="9.3">1</text>
<text x="70.7" y="9.3">2</text>
<text x="120.6" y="9.3">3</text>
<text x="170.7" y="9.3">4</text>
<text x="220.6" y="9.3">5</text>
<text x="270.7" y="9.3">6</text>
<text x="320.6" y="9.3">7</text>
<text x="370.7" y="9.3">8</text>
<text x="15.7" y="36.8">A</text>
<text x="410.7" y="36.8">A</text>
<text x="15.7" y="86.8">B</text>
<text x="410.7" y="86.8">B</text>
<text x="15.7" y="136.8">C</text>
<text x="410.7" y="136.8">C</text>
<text x="15.7" y="186.8">D</text>
<text x="410.7" y="186.8">D</text>
<text x="15.9" y="236.8">E</text>
<text x="410.9" y="236.8">E</text>
<text x="16" y="286.8">F</text>
<text x="411" y="286.8">F</text>
<text x="20.7" y="291.3">1</text>
<text x="70.7" y="291.3">2</text>
<text x="120.6" y="291.3">3</text>
<text x="170.7" y="291.3">4</text>
<text x="220.6" y="291.3">5</text>
<text x="270.7" y="291.3">6</text>
<text x="320.6" y="291.3">7</text>
<text x="370.7" y="291.3">8</text>
</g>
<text font-size="3.2" fill="#840000" x="403.8" y="285.2">1/1</text>
<g font-size="2.8" fill="#840000">
<text x="231" y="263">Responsible dept.</text>
<text x="263" y="263">Technical reference</text>
<text x="305" y="263">Document type</text>
<text x="366" y="263">Document status</text>
<text x="263" y="272">Created by</text>
<text x="305" y="272">Title, Supplementary title</text>
<text x="263" y="281">Approved by</text>
<text x="360" y="281">Rev.</text>
<text x="369" y="281">Date of issue</text>
<text x="392.5" y="281">Lang. Sheet</text>
</g>
<text font-size="2.5" fill="#840000" x="247.9" y="54.9" transform="rotate(-90 247.9 54.9)">KLEMME30</text>
<g font-size="2.1" fill="#008484">
<text x="301" y="34.9">+12V</text>
<text x="387.8" y="35.6">+5V</text>
<text x="221.6" y="41.3">+12V</text>
<text x="320.9" y="42.6">IC1</text>
<text x="263.7" y="51.9">L1</text>
<text x="307" y="49.3">R18</text>
<text x="359.9" y="49">L-11P 220µ</text>
<text x="370.1" y="53.8">L2</text>
<text x="64.6" y="54.6">+5V</text>
<text x="222" y="58.1" transform="rotate(-90 222 58.1)">R14</text>
<text x="226.8" y="58.1" transform="rotate(-90 226.8 58.1)">22k</text>
<text x="251" y="54.5">F2</text>
<text x="251.3" y="58.8">PFRA110</text>
<text x="265.2" y="54.1">L-07HCP 47µ</text>
<text x="291.2" y="58.2">B 240 F</text>
<text x="307.2" y="54.1">0,22</text>
<text x="359.5" y="55.6">D3</text>
<text x="378" y="55.4">C14</text>
<text x="270.1" y="62.9">D1</text>
<text x="304.2" y="60.5">C4</text>
<text x="352.9" y="60.6">C8</text>
<text x="362.3" y="64.8" transform="rotate(-90 362.3 64.8)">1N5819</text>
<text x="387.7" y="62" transform="rotate(-90 387.7 62)">R9</text>
<text x="392.5" y="62" transform="rotate(-90 392.5 62)">3k</text>
<text x="64.2" y="68" transform="rotate(-90 64.2 68)">10k</text>
<text x="69" y="67" transform="rotate(-90 69 67)">R2</text>
<text x="321.3" y="66.1">MC34063AD</text>
<text x="58" y="73.7" transform="rotate(-90 58 73.7)">C13</text>
<text x="63.1" y="73.7" transform="rotate(-90 63.1 73.7)">47n</text>
<text x="222" y="73.3" transform="rotate(-90 222 73.3)">R15</text>
<text x="226.8" y="73.3" transform="rotate(-90 226.8 73.3)">3,3k</text>
<text x="244.5" y="73.7">GND</text>
<text x="272.2" y="75.8" transform="rotate(-90 272.2 75.8)">P6SMB18A</text>
<text x="272.5" y="77.5">GND</text>
<text x="300.4" y="77.5">GND</text>
<text x="341" y="77.5">GND</text>
<text x="348.2" y="77.9" transform="rotate(-90 348.2 77.9)">NPO-G1206 470pF</text>
<text x="348.7" y="77.5">GND</text>
<text x="356.3" y="77.5">GND</text>
<text x="374.1" y="77.5">GND</text>
<text x="387.7" y="77.2" transform="rotate(-90 387.7 77.2)">R17</text>
<text x="392.5" y="77.3" transform="rotate(-90 392.5 77.3)">1k</text>
<text x="50.9" y="83.2">GND</text>
<text x="73.9" y="79.8">IC4</text>
<text x="221" y="82.6">GND</text>
<text x="299.8" y="82.7" transform="rotate(-90 299.8 82.7)">100µF RAD FC 100/35</text>
<text x="373.5" y="80.4" transform="rotate(-90 373.5 80.4)">100µF SMD TAN.100/6,3</text>
<text x="62.1" y="87.6">+5V</text>
<text x="386.8" y="84.5">GND</text>
<text x="265.3" y="100.3">+5V</text>
<text x="47.6" y="106.5" transform="rotate(-90 47.6 106.5)">22p</text>
<text x="61.1" y="104.9">Q1</text>
<text x="326.2" y="102.9">+5V</text>
<text x="333.1" y="103.9" transform="rotate(-90 333.1 103.9)">EGT</text>
<text x="336" y="102" transform="rotate(-90 336 102)">X3B</text>
<text x="338.2" y="103.9" transform="rotate(-90 338.2 103.9)">EGT</text>
<text x="341.1" y="102.1" transform="rotate(-90 341.1 102.1)">X3A</text>
<text x="37" y="108.2" transform="rotate(-90 37 108.2)">GND</text>
<text x="47.6" y="111.6" transform="rotate(-90 47.6 111.6)">22p</text>
<text x="52.7" y="111.7" transform="rotate(-90 52.7 111.7)">C12 C11</text>
<text x="372.1" y="113.4" transform="rotate(-90 372.1 113.4)">JP2</text>
<text x="379.1" y="113.4" transform="rotate(-90 379.1 113.4)">JP1E</text>
<text x="46.8" y="115.6">+5V</text>
<text x="265.2" y="117.3" transform="rotate(-90 265.2 117.3)">R8</text>
<text x="270" y="117" transform="rotate(-90 270 117)">100R</text>
<text x="270.8" y="119.8">R10</text>
<text x="348.2" y="116.2">IC3</text>
<text x="60.1" y="126">C2</text>
<text x="65.2" y="126">C3</text>
<text x="258.6" y="123.2">100nF</text>
<text x="270.9" y="124.6">15k</text>
<text x="329.5" y="126">C10</text>
<text x="60.5" y="131.1">100n 100n</text>
<text x="261" y="128.3">C16</text>
<text x="329.7" y="131.1">100n</text>
<text x="46.7" y="132.6" transform="rotate(-90 46.7 132.6)">L3</text>
<text x="264.2" y="136.5">GND</text>
<text x="50" y="138.7">C1</text>
<text x="50.3" y="143.8">100n</text>
<text x="337.9" y="141.6">GND</text>
<text x="348.5" y="139.1">MAX6675ISA</text>
<text x="58.5" y="149.2">GND</text>
<text x="74.9" y="146.7">MEGA48_88_168-AU</text>
<text x="45.8" y="151.8">GND</text>
<text x="333.9" y="151.1">+5V</text>
<text x="267.8" y="158.8">+5V</text>
<text x="321.1" y="171.6">C5</text>
<text x="328.5" y="171.4">100n</text>
<text x="191.6" y="176.5">+5V</text>
<text x="267.7" y="175.6" transform="rotate(-90 267.7 175.6)">R24</text>
<text x="272.5" y="175.6" transform="rotate(-90 272.5 175.6)">33R</text>
<text x="275.9" y="178.2">R11</text>
<text x="330.9" y="176.5">C7</text>
<text x="367.5" y="179.3">C9</text>
<text x="179.3" y="183.5">X1</text>
<text x="261.2" y="181.6">100nF</text>
<text x="276" y="183">15k</text>
<text x="319.4" y="185.2" transform="rotate(-90 319.4 185.2)">1µF SMD TAN.0,1/35</text>
<text x="367.8" y="184.4">470p</text>
<text x="55.2" y="187.7" transform="rotate(-90 55.2 187.7)">JP1</text>
<text x="76.2" y="187.8" transform="rotate(-90 76.2 187.8)">ISP</text>
<text x="263.6" y="186.7">C17</text>
<text x="151.3" y="192" transform="rotate(-90 151.3 192)">GND</text>
<text x="266.8" y="195">GND</text>
<text x="345.5" y="195">GND</text>
<text x="58.6" y="199">+5V</text>
<text x="55.9" y="204.5">GND</text>
<text x="196.3" y="209.9">15k</text>
<text x="196.3" y="204.9">15k</text>
<text x="204.9" y="210">R23</text>
<text x="204.9" y="204.9">R22</text>
<text x="336.4" y="209.6">+5V</text>
<text x="159.5" y="215">R1</text>
<text x="168.5" y="215">15k</text>
<text x="265.3" y="214.6">+5V</text>
<text x="196.3" y="222.6">15k</text>
<text x="196.3" y="225.2">15k</text>
<text x="196.3" y="227.7">15k</text>
<text x="204.9" y="222.7">R21</text>
<text x="206.2" y="225.2">R6</text>
<text x="206.2" y="227.7">R4</text>
<text x="233.7" y="222.9" transform="rotate(-90 233.7 222.9)">GND</text>
<text x="265.2" y="231.6" transform="rotate(-90 265.2 231.6)">R7</text>
<text x="270" y="231.5" transform="rotate(-90 270 231.5)">33R</text>
<text x="337.6" y="228.4" transform="rotate(-90 337.6 228.4)">R12</text>
<text x="342.5" y="230.3">R19</text>
<text x="351.4" y="230.3">15k</text>
<text x="59" y="236.2">STRAPO</text>
<text x="61.3" y="238.1">U$3</text>
<text x="172.5" y="236.5" transform="rotate(-90 172.5 236.5)">R16</text>
<text x="178.8" y="236.2">HM26H</text>
<text x="192.8" y="235.2" transform="rotate(-90 192.8 235.2)">R3</text>
<text x="195.3" y="236.5" transform="rotate(-90 195.3 236.5)">R13</text>
<text x="197.9" y="236.5" transform="rotate(-90 197.9 236.5)">R25</text>
<text x="258.6" y="237.5">100nF</text>
<text x="273.3" y="234.1">R5</text>
<text x="273.4" y="238.9">15k</text>
<text x="337.5" y="234.7" transform="rotate(-90 337.5 234.7)">15k</text>
<text x="195.3" y="245" transform="rotate(-90 195.3 245)">15k</text>
<text x="197.8" y="245" transform="rotate(-90 197.8 245)">15k</text>
<text x="261" y="242.6">C18</text>
<text x="170.2" y="250.8">GND</text>
<text x="193.1" y="250.8">GND</text>
<text x="264.2" y="250.8">GND</text>
<text x="335.3" y="250.8">GND</text>
</g>
<text font-size="2.1" x="290.4" y="55.4">D2</text>
<g font-size="2.1" fill="#0000c2">
<text x="390.5" y="88.7">DC/DC</text>
<text x="243.8" y="141.4">Oilpressure</text>
<text x="317.5" y="141.4">Thermocouple</text>
<text x="246.4" y="197.3">Oiltemperature</text>
<text x="315" y="197.3">Boostpressure</text>
<text x="243.8" y="253.1">Watertemperature</text>
</g>
<text font-size="2.1" fill="#008400" x="54" y="100.8">14,7MHz</text>
<g font-size="2.1" fill="#840000">
<text x="46.5" y="127.2" transform="rotate(-90 46.5 127.2)">10µ</text>
<text x="337.5" y="219.5" transform="rotate(-90 337.5 219.5)">15k</text>
<text x="172.4" y="245" transform="rotate(-90 172.4 245)">15k</text>
<text x="192.8" y="245" transform="rotate(-90 192.8 245)">15k</text>
<text x="337.6" y="243.6" transform="rotate(-90 337.6 243.6)">R20</text>
</g>
<g font-size="2">
<text x="66" y="75.3">RESET</text>
<text x="63.2" y="198.4" transform="rotate(-90 63.2 198.4)">RESET</text>
</g>
<g font-size="2" fill="#840000">
<text x="66.8" y="197.7" transform="rotate(-90 66.8 197.7)">MISO</text>
<text x="69.3" y="197.7" transform="rotate(-90 69.3 197.7)">MOSI</text>
<text x="145.8" y="195.7">KLEMME30</text>
<text x="71.8" y="202.9" transform="rotate(-90 71.8 202.9)">SPICLOCK</text>
</g>
<g font-size="1.8" fill="#840000">
<text x="318.9" y="45.5">8</text>
<text x="339.2" y="45.5">1</text>
<text x="318.9" y="50.6">7</text>
<text x="339.2" y="50.6">2</text>
<text x="318.9" y="55.7">6</text>
<text x="339.2" y="55.7">3</text>
<text x="197.3" y="62.9">BORDSPANNUNG</text>
<text x="318.9" y="60.7">5</text>
<text x="339.2" y="60.7">4</text>
<text x="70.2" y="83">29</text>
<text x="126" y="83">23</text>
<text x="143" y="83.9">EXTENTION_IN_ADC</text>
<text x="126" y="85.5">24</text>
<text x="126" y="88">25</text>
<text x="143" y="86.4">WATERTEMP_ADC</text>
<text x="143" y="88.9">OILPRESSURE_ADC</text>
<text x="126" y="90.6">26</text>
<text x="126" y="93.1">27</text>
<text x="126" y="95.7">28</text>
<text x="143" y="94">ADC4</text>
<text x="143" y="91.5">OILTEMP_ADC</text>
<text x="70.6" y="98.2">7</text>
<text x="126" y="98.2">19</text>
<text x="126" y="100.7">22</text>
<text x="143" y="96.6">ADC5</text>
<text x="143" y="99.1">BOOST</text>
<text x="143" y="101.6">BORDSPANNUNG</text>
<text x="70.6" y="103.3">8</text>
<text x="126" y="105.8">30</text>
<text x="143" y="106.7">RXD</text>
<text x="70.6" y="110.9">4</text>
<text x="70.6" y="113.4">6</text>
<text x="126" y="108.4">31</text>
<text x="126" y="110.9">32</text>
<text x="126.5" y="113.4">1</text>
<text x="143" y="111.8">INT0</text>
<text x="143" y="109.3">TXD</text>
<text x="70.2" y="118.5">18</text>
<text x="126.5" y="116">2</text>
<text x="126.5" y="118.5">9</text>
<text x="143" y="114.3">SPEED</text>
<text x="143" y="119.4">LIGHT</text>
<text x="143" y="116.9">BUTTON</text>
<text x="345" y="118.5">4</text>
<text x="365.3" y="118.5">5</text>
<text x="373.1" y="115.5" transform="rotate(-90 373.1 115.5)">1</text>
<text x="375.7" y="115.5" transform="rotate(-90 375.7 115.5)">2</text>
<text x="384.3" y="119.4">SPICLOCK</text>
<text x="70.2" y="121.1">20</text>
<text x="126" y="121.1">10</text>
<text x="126" y="123.6">11</text>
<text x="143" y="122">RS</text>
<text x="143" y="124.5">LED</text>
<text x="285.3" y="122">OILPRESSURE_ADC</text>
<text x="345" y="123.6">3</text>
<text x="365.3" y="123.6">7</text>
<text x="386.9" y="124.5">MISO</text>
<text x="126" y="128.7">12</text>
<text x="126" y="131.2">13</text>
<text x="143" y="129.6">RPM</text>
<text x="345" y="128.7">2</text>
<text x="365.3" y="128.7">6</text>
<text x="381.8" y="129.6">MAXENABLE</text>
<text x="70.2" y="133.8">21</text>
<text x="126" y="133.8">14</text>
<text x="126" y="136.3">15</text>
<text x="143" y="132.1">LCD_LIGHT</text>
<text x="143" y="134.7">MAXENABLE</text>
<text x="143" y="137.2">MOSI</text>
<text x="345" y="133.8">1</text>
<text x="365.3" y="133.8">8</text>
<text x="70.6" y="138.8">3</text>
<text x="70.6" y="141.4">5</text>
<text x="126" y="138.8">16</text>
<text x="126" y="141.4">17</text>
<text x="143" y="139.7">MISO</text>
<text x="143" y="142.3">SPICLOCK</text>
<text x="347.7" y="162.4" transform="rotate(-90 347.7 162.4)">3</text>
<text x="357.7" y="171.9">1</text>
<text x="374.2" y="172.8">BOOST</text>
<text x="58.2" y="183.4" transform="rotate(-90 58.2 183.4)">1</text>
<text x="60.7" y="183.4" transform="rotate(-90 60.7 183.4)">2</text>
<text x="63.2" y="183.4" transform="rotate(-90 63.2 183.4)">3</text>
<text x="65.8" y="183.4" transform="rotate(-90 65.8 183.4)">4</text>
<text x="68.3" y="183.4" transform="rotate(-90 68.3 183.4)">5</text>
<text x="70.9" y="183.4" transform="rotate(-90 70.9 183.4)">6</text>
<text x="290.3" y="180.4">OILTEMP_ADC</text>
<text x="347.7" y="182.8" transform="rotate(-90 347.7 182.8)">2</text>
<text x="176.8" y="189.6">19</text>
<text x="187" y="187.1">10</text>
<text x="187.5" y="189.6">1</text>
<text x="176.8" y="194.7">20</text>
<text x="187" y="192.2">11</text>
<text x="187" y="197.3">12</text>
<text x="187.5" y="194.7">2</text>
<text x="147.5" y="200.7">SPICLOCK</text>
<text x="176.8" y="199.8">21</text>
<text x="187" y="202.3">13</text>
<text x="187.5" y="199.8">3</text>
<text x="152.2" y="205.8">MOSI</text>
<text x="176.8" y="204.9">22</text>
<text x="176.8" y="210">23</text>
<text x="187" y="207.4">14</text>
<text x="187.5" y="204.9">4</text>
<text x="187.5" y="210">5</text>
<text x="214.1" y="205.8">ADC4</text>
<text x="146.8" y="210.9">LCD_LIGHT</text>
<text x="152.8" y="215.9">RPM</text>
<text x="176.8" y="215">24</text>
<text x="187" y="212.5">15</text>
<text x="187.5" y="215">6</text>
<text x="214.1" y="210.9">ADC5</text>
<text x="214.1" y="213.4">RXD</text>
<text x="153.2" y="221">LED</text>
<text x="176.8" y="220.1">25</text>
<text x="187" y="217.6">16</text>
<text x="187.5" y="220.1">7</text>
<text x="214.1" y="218.5">TXD</text>
<text x="154.2" y="226.1">RS</text>
<text x="176.8" y="225.2">26</text>
<text x="187" y="222.7">17</text>
<text x="187" y="227.7">18</text>
<text x="187.5" y="225.2">8</text>
<text x="214.1" y="223.6">INT0</text>
<text x="214.1" y="226.1">SPEED</text>
<text x="187.5" y="230.3">9</text>
<text x="214.1" y="231.2">BUTTON</text>
<text x="214.1" y="228.6">LIGHT</text>
<text x="361.5" y="231.2">EXTENTION_IN_ADC</text>
<text x="287.8" y="236.3">WATERTEMP_ADC</text>
</g>
<g font-size="1.8" fill="#008484">
<text x="321.7" y="46.4">DRC</text>
<text x="333.3" y="46.4">SWC</text>
<text x="321.7" y="51.5">IPK</text>
<text x="333.4" y="51.5">SWE</text>
<text x="238.3" y="59">X2A</text>
<text x="321.7" y="56.6">VCC</text>
<text x="335.1" y="56.6">TC</text>
<text x="238.2" y="61.5">X2B</text>
<text x="321.7" y="61.6">COMP</text>
<text x="333.5" y="61.6">GND</text>
<text x="74.7" y="83.9">PC6(/RESET/PCINT14)</text>
<text x="107.2" y="83.9">PC0(ADC0/PCINT8)</text>
<text x="106.2" y="88.9">PC2(ADC2/PCINT10)</text>
<text x="107.2" y="86.4">PC1(ADC1/PCINT9)</text>
<text x="102" y="94">PC4(ADC4/SDA/PCINT12)</text>
<text x="106.2" y="91.5">PC3(ADC3/PCINT11)</text>
<text x="74.7" y="99.1">PB6(XTAL1/TOSC1/PCINT6)</text>
<text x="102.2" y="96.6">PC5(ADC5/SCL/PCINT13)</text>
<text x="118.6" y="99.1">ADC6</text>
<text x="118.6" y="101.6">ADC7</text>
<text x="74.7" y="104.2">PB7(XTAL2/TOSC2/PCINT7)</text>
<text x="107.3" y="106.7">PD0(RXD/PCINT16)</text>
<text x="74.7" y="111.8">VCC@1</text>
<text x="107.2" y="111.8">PD2(INT0/PCINT18)</text>
<text x="107.5" y="109.3">PD1(TXD/PCINT17)</text>
<text x="74.7" y="119.4">AVCC</text>
<text x="74.7" y="114.3">VCC@2</text>
<text x="101.8" y="114.3">PD3(INT1/OC2B/PCINT19)</text>
<text x="103.6" y="119.4">PD5(T1/OC0B/PCINT21)</text>
<text x="104.8" y="116.9">PD4(T0/XCK/PCINT20)</text>
<text x="349" y="119.4">VCC</text>
<text x="358.5" y="119.4">SCK</text>
<text x="74.7" y="122">AREF</text>
<text x="101.6" y="122">PD6(AIN0/OC0A/PCINT22)</text>
<text x="107" y="124.5">PD7(AIN1/PCINT23)</text>
<text x="349" y="124.5">T+</text>
<text x="359.6" y="124.5">SO</text>
<text x="102.6" y="129.6">PB0(ICP1/CLKO/PCINT0)</text>
<text x="349" y="129.6">T-</text>
<text x="359.7" y="129.6">CS</text>
<text x="74.7" y="134.7">AGND</text>
<text x="102.1" y="137.2">PB3(MOSI/OC2A/PCINT3)</text>
<text x="104.3" y="134.7">PB2(SS/OC1B/PCINT2)</text>
<text x="107.1" y="132.1">PB1(OC1A/PCINT1)</text>
<text x="349" y="134.7">GND</text>
<text x="358.7" y="134.7">N.C.</text>
<text x="74.7" y="139.7">GND@1</text>
<text x="74.7" y="142.3">GND@2</text>
<text x="107.5" y="139.7">PB4(MISO/PCINT4)</text>
<text x="108.3" y="142.3">PB5(SCK/PCINT5)</text>
<text x="348.6" y="167.9" transform="rotate(-90 348.6 167.9)">VS</text>
<text x="349.7" y="172.8">VOUT</text>
<text x="348.6" y="178.7" transform="rotate(-90 348.6 178.7)">GND</text>
</g>
<g font-size="1.8">
<text x="243.9" y="121.1">OILPRESSURE</text>
<text x="243.6" y="179.5">OILTEMP</text>
<text x="213.4" y="187.1">EXTENTION_IN</text>
<text x="213.4" y="197.3">OILPRESSURE</text>
<text x="213.4" y="192.2">WATERTEMP</text>
<text x="213.4" y="202.3">OILTEMP</text>
<text x="319.9" y="230.3">EXTENTION_IN</text>
<text x="245.1" y="235.4">WATERTEMP</text>
</g>
<g font-size="1.5" fill="#840000">
<text x="376" y="55.3" transform="rotate(-90 376 55.3)">+</text>
<text x="302.3" y="60.4" transform="rotate(-90 302.3 60.4)">+</text>
<text x="326.7" y="171.5" transform="rotate(-90 326.7 171.5)">+</text>
</g>
<g font-size="1.5" fill="#008484">
<text x="350.7" y="182.3">S1</text>
<text x="351" y="184.8">MPX4250GP</text>
</g>
<g font-size="1" fill="#840000">
<text x="59.6" y="102" transform="rotate(-90 59.6 102)">2</text>
<text x="59.6" y="105.6" transform="rotate(-90 59.6 105.6)">1</text>
</g>
<g font-size=".4">
<text x="223.5" y="49.4">+12V</text>
<text x="290.2" y="55.7">+12V</text>
</g>
<g font-size=".4" fill="#840000">
<text x="65.2" y="60.5">+5V</text>
<text x="246" y="68.7">GND</text>
<text x="54.9" y="75.7">GND</text>
<text x="222.6" y="77.6">GND</text>
<text x="265.9" y="106.2">+5V</text>
<text x="44.8" y="108.7">GND</text>
<text x="67.8" y="113.8">+5V</text>
<text x="326.8" y="108.7">+5V</text>
<text x="47.4" y="124">+5V</text>
<text x="265.7" y="129.1">GND</text>
<text x="341.9" y="134.1">GND</text>
<text x="67.6" y="139.2">GND</text>
<text x="47.3" y="144.3">GND</text>
<text x="347.2" y="159.5">+5V</text>
<text x="268.4" y="167.2">+5V</text>
<text x="60.1" y="184.3">+5V</text>
<text x="174.3" y="190">GND</text>
<text x="192.2" y="190">+5V</text>
<text x="268.3" y="187.5">GND</text>
<text x="347" y="187.5">GND</text>
<text x="189.5" y="220.5">GND</text>
<text x="337" y="218">+5V</text>
<text x="265.9" y="223">+5V</text>
<text x="171.8" y="243.4">GND</text>
<text x="192.1" y="243.4">GND</text>
<text x="265.7" y="243.4">GND</text>
<text x="336.9" y="243.4">GND</text>
</g>
</svg>
